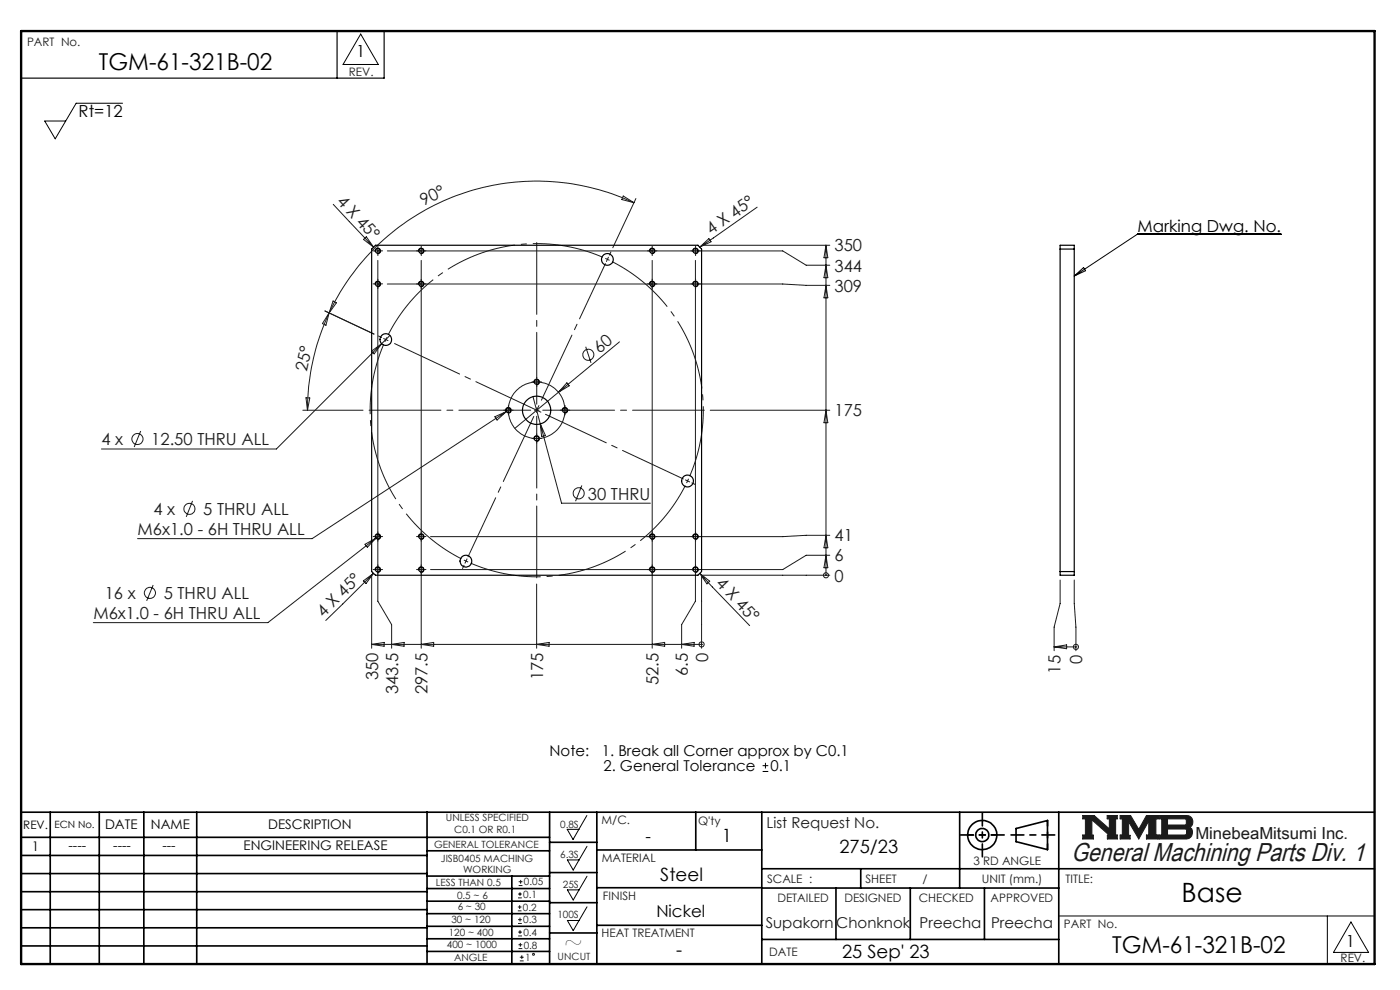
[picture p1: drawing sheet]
<svg xmlns="http://www.w3.org/2000/svg" width="297mm" height="210mm" viewBox="0 0 297 210" stroke-linecap="round" stroke-linejoin="round" font-family="sans-serif">
<g fill="none" stroke="#000" stroke-width=".35">
<path d="M4.5 172.3h287.1M4.5 177.6h112.1M10.7 172.3v32.2M21.1 172.3v32.2M30.5 172.3v32.2M41.7 172.3v32.2M90.6 172.3v32.2M116.6 172.3v32.2M116.6 178.7h10M126.6 172.3v32.2M147.6 172.3v8M161.6 172.3v32.2"/>
<path d="M203.6 172.3v16.1M215.5 175.7l6.7-1.6v6.1l-6.7-1.7zM224.6 172.3v32.2M4.5 185.3h86.1M4.5 181.5h86.1M4.5 189.2h86.1M4.5 193h86.1M4.5 196.8h86.1M90.6 199.1h26M90.6 193.8h26M90.6 188.5h26M90.6 191.2h26"/>
<path d="M90.6 180.5h26M90.6 185.8h26M90.6 196.5h26M108.6 185.8v18.5M116.6 185.1h10M116.6 191.5h10M116.6 197.9h10M126.6 196.3h35M126.6 188.3h35M126.6 180.3h35M161.6 184.3h130M161.6 199.3h63"/>
<path d="M161.6 188.4h63M177.3 188.4v10.9M182.6 184.3v4.1M193.1 188.4v10.9M208.8 188.4v10.9M4.5 200.7h86.1M90.6 201.8h26"/>
<circle cx="208.4" cy="177.1" r="3.1"/>
<circle cx="208.4" cy="177.1" r="1.4"/>
</g>
<path d="M229.7 173h2.4l3.2 2.8v-2.1h-.4v-.7h2.1v.7h-.3v3.4h.3v.9h-2.1v-.8h.4l-3.7-3.3v3.3h.4v.8h-2.3v-.9h.6v-3.4h-.6zM237.6 173h2.3l1.7 2.9 1.6-2.9h2.5v.7h-.5v3.4h.5v.9h-2.5v-.9h.5v-2.9l-2.1 3.8-2.2-3.7v2.9h.3v.8h-2.1v-.9h.5v-3.4h-.5zM245.9 173h5.9a1.35 1.35 0 0 1 1.2 1.1 1.35 1.35 0 0 1-.6 1.4 1.35 1.35 0 0 1 .5 1.5 1.35 1.35 0 0 1-1.2 1h-5.8v-.9h.6v-3.4h-.6zM247.7 173.7h3.7l.3 .2v.9l-.3 .2h-3.7zM247.7 175.9h3.8l.2 .1v.8l-.3 .3h-3.7z" fill="none" stroke="#191924" stroke-width=".21"/>
<path d="M76.5 7.2l3.8 6.5h-7.5zM120.3 175.9h2.5l-1.2 2.2zM124.5 173l-1.7 2.9M124.5 179.5l-1.7 2.9M120.4 182.4h2.4l-1.2 2.2zM120.4 188.8h2.4l-1.2 2.1zM120.4 195.3h2.4l-1.2 2.1zM124.5 185.9l-1.7 2.9M124.5 192.4l-1.7 2.9M224.6 194.3h67M281.6 194.3v10.2M286.6 195.6l3.7 6.4h-7.4z" fill="none" stroke="#000" stroke-width=".21"/>
<path d="M4.5 6.6h287.1" fill="none" stroke="#000" stroke-width=".21" stroke-dasharray="6.3 1.3 1.3 1.3" stroke-dashoffset="1.9"/>
<path d="M71.5 6.6v10M81.5 6.6v10h-77" fill="none" stroke="#000" stroke-width=".25"/>
<path d="M205.3 177.1h6.2M222.2 174v6.2" fill="none" stroke="#000" stroke-width=".35" stroke-dasharray="15.2 1.3 1.3 1.3" stroke-dashoffset="14.1"/>
<path d="M203.8 177.1h9.2M208.4 172.5v9.2M214.5 177.1h9.3" fill="none" stroke="#000" stroke-width=".35" stroke-dasharray="15.2 1.3 1.3 1.3" stroke-dashoffset="12.5"/>
<path d="M4.5 6.6h287.1v197.9h-287.1z" fill="none" stroke="#000" stroke-width=".5"/>
<path d="M229.7 173v.7h.6v3.4h-.6v.9h2.3v-.8h-.4v-3.3l3.7 3.3h-.4v.8h2.1v-.9h-.3v-3.4h.3v-.7h-2.1v.7h.4v2.1l-3.2-2.8zM237.6 173v.7h.5v3.4h-.5v.9h2.1v-.8h-.3v-2.9l2.2 3.7 2.1-3.8v2.9h-.5v.9h2.5v-.9h-.5v-3.4h.5v-.7h-2.5l-1.6 2.9-1.7-2.9zM247.7 175.9h3.8l.2 .1v.8l-.3 .3h-3.7zM245.9 173v.7h.6v3.4h-.6v.9l6.2-.1 .6-.5 .3-.6-.1-.8-.5-.5a1.34 1.34 0 0 0 .6-1.4 1.34 1.34 0 0 0-1.2-1.1zM247.7 173.7h3.7l.3 .2v.9l-.2 .2h-3.8z" fill-rule="evenodd" fill="#191924"/>
<g fill="none" stroke="#191924" stroke-width=".21">
<path d="M70.7 43.3l8.5 9.1M77.1 50.8l.6-.6 1.5 2.2zM79.7 53.2h.9M80.2 55.2v72.3l2.9 5v5M80.2 52.7v1M82.2 53.2h83.9l4.9 3.1h5M89.4 55.2v82.3M89.4 52.7v1M132.2 41.6l2.3 1.4-2.6-.7zM134.5 43a48.7 48.7 0 0 0-64.7 23.4M134.9 42.1l-4.9 10.5M138.4 55.2v82.3"/>
<path d="M138.4 52.7v1M147.5 55.2v72.3l-2.9 5v5M147.5 52.7v1M148.4 52.4l2-1.8 .4 .7zM149 52h27M160.6 43.9l-12.2 8.5M175.2 52v70M175.2 56.3l.4 2.6h-.8zM175.2 52l.4 2.7h-.8zM68.9 66l10.4 4.9M69.8 66.4a48.8 48.8 0 0 0-4.6 20.6M69.8 66.4l-.7 2.6-.7-.4z"/>
<path d="M70.7 63.8l.7 .4-1.6 2.2zM78.8 74.5l2.2-1.6-1.6 2.2zM79.7 60.2h.9M81.4 71.8l.9 .4M82.1 71.6l-.5 .9M82.2 60.2h83.9l4.9 .3h5M82.7 71.1l-24.1 24.1h-37.1M124.2 73.5l1.2 3.5M131.4 72.5l-12.9 10.7M175.2 60.5l.4 2.7h-.8zM29.8 91.4l-1.3 3.4M64.2 87h12.8"/>
<path d="M64.9 84.4h.8l-.5 2.6zM105 88.4l2.4-1.1-2 1.8zM107.4 87h.9M107.4 87.3l-41.2 27h-37M107.8 86.5v1M108.3 86.8l-.9 .5M113.1 84.1l1.5 5.8M113.3 81h1M113.3 93h1M113.8 80.5v1M113.8 92.5v1M114.6 89.9l4.5 16.8h18.9"/>
<path d="M114.6 89.9l1.1 2.5-.8 .2zM118.5 83.2l-9.3 7.7M119.3 87h1M119.8 86.5v1M120.3 81.2l.5 .6-2.3 1.4zM150.7 87h25.3M175.2 87l.4 2.7h-.8zM40.9 106.2l-1.4 3.4M77.4 115.5l2.4-1.3-1.9 1.9zM79.7 113.8h.9M79.8 114.2l-23 17.9h-37M80.5 113.5l-.7 .7"/>
<path d="M88.8 113.8h1.1M123.4 103l-1.3 3.3M175.2 117.8l.4 2.6h-.8zM175.2 113.6l.4 2.6h-.8zM176 117.8h-5l-4.9 3h-74.8M176 113.6h-5l-4.9 .2h-74.8M32.5 124.1l-1.4 3.4M77.1 123.2l2.1-1.6-1.6 2.2zM78.8 136.7h70M78.8 122.2v15.3M78.8 136.7l2.7-.4v.8zM79.2 121.6l-10.1 10"/>
<path d="M79.7 120.8h.9M83.1 136.7l2.6-.4v.8zM88.8 120.8h1.1M89.4 136.7l2.6-.4v.8zM113.8 123.9v13.6M113.8 136.7l2.7-.4v.8zM138.4 136.7l2.6-.4v.8zM144.6 136.7l2.6-.4v.8zM148.4 121.6l2.2 1.7-.6 .6zM148.4 121.6l10.6 11.1M148.8 136.7h.1M148.8 122.2v15.3"/>
<path d="M149 122h27M175.2 122h.1M223.6 137.2h4.6M223.6 137.2l2.7-.4v.8zM224.9 123v5l-1.3 5v5M227.9 123v5l.3 5v5M228.2 137.2h.1M109.9 193.2h.7M109.9 192.4h.7M109.9 195.9h.8M109.9 195.1h.8M109.9 190.5h.8"/>
<path d="M109.9 189.6h.8M109.9 198.5h.8M109.9 197.7h.8M110 187.8h.8M110 187h.8M110.2 192v.8M110.3 189.3v.8M110.3 194.7v.8M110.3 197.3v.8M110.5 186.6v.9M110 201.2h.8M110 200.4h.8"/>
<path d="M110.3 203.8h.8M110.3 203.1h.8M110.4 200v.8M110.7 202.6v.8"/>
<circle cx="124.8" cy="75.2" r="1.17"/>
<circle cx="29.2" cy="93.1" r="1.18"/>
<circle cx="113.8" cy="87" r="6"/>
<circle cx="40.2" cy="107.9" r="1.18"/>
<circle cx="122.8" cy="104.6" r="1.17"/>
<circle cx="31.8" cy="125.8" r="1.18"/>
<circle cx="148.9" cy="136.7" r=".55"/>
<circle cx="175.2" cy="122" r=".54"/>
<circle cx="228.3" cy="137.2" r=".55"/>
<circle cx="113.2" cy="202.4" r=".21"/>
</g>
<g fill="none" stroke="#000" stroke-width=".21">
<path d="M26 21.9h-9.8l-4.5 7.5-2.2-3.7h4.4M79.6 53.4a.61 .61 0 0 1 .5-.8 .61 .61 0 0 1 .7 .7 .61 .61 0 0 1-.8 .5M88.8 53.4a.61 .61 0 0 1 .5-.8 .61 .61 0 0 1 .7 .7 .61 .61 0 0 1-.8 .5M137.8 53.4a.61 .61 0 0 1 .5-.8 .61 .61 0 0 1 .7 .7 .61 .61 0 0 1-.8 .5M147 53.4a.6 .6 0 0 1 .5-.8 .6 .6 0 0 1 .6 .7 .6 .6 0 0 1-.7 .5M227.9 58.6l2-1.8 .4 .6zM271.8 49.7h-30.5l-13.4 8.9M79.6 60.4a.6 .6 0 0 1 .5-.8 .6 .6 0 0 1 .6 .7 .6 .6 0 0 1-.7 .5M88.8 60.4a.6 .6 0 0 1 .5-.8 .6 .6 0 0 1 .6 .7 .6 .6 0 0 1-.7 .5M137.8 60.4a.6 .6 0 0 1 .5-.8 .6 .6 0 0 1 .6 .7 .6 .6 0 0 1-.7 .5M147 60.4a.59 .59 0 0 1 .5-.7 .59 .59 0 0 1 .6 .6 .59 .59 0 0 1-.7 .5M107.3 87.2a.6 .6 0 0 1 .5-.8 .6 .6 0 0 1 .7 .7 .6 .6 0 0 1-.8 .5"/>
<path d="M113.3 81.2a.6 .6 0 0 1 .5-.8 .6 .6 0 0 1 .7 .7 .6 .6 0 0 1-.8 .5M113.3 93.2a.6 .6 0 0 1 .5-.8 .6 .6 0 0 1 .7 .7 .6 .6 0 0 1-.8 .5M119.3 87.2a.6 .6 0 0 1 .5-.8 .6 .6 0 0 1 .7 .7 .6 .6 0 0 1-.8 .5M79.6 114a.6 .6 0 0 1 .5-.8 .6 .6 0 0 1 .6 .7 .6 .6 0 0 1-.7 .5M88.8 114a.6 .6 0 0 1 .5-.8 .6 .6 0 0 1 .6 .7 .6 .6 0 0 1-.7 .5M137.8 114a.6 .6 0 0 1 .5-.8 .6 .6 0 0 1 .6 .7 .6 .6 0 0 1-.7 .5M147 114a.59 .59 0 0 1 .5-.8 .59 .59 0 0 1 .6 .7 .59 .59 0 0 1-.7 .5M79.6 121a.61 .61 0 0 1 .5-.8 .61 .61 0 0 1 .7 .7 .61 .61 0 0 1-.8 .5M88.8 121a.61 .61 0 0 1 .5-.8 .61 .61 0 0 1 .7 .7 .61 .61 0 0 1-.8 .5M137.8 121a.61 .61 0 0 1 .5-.8 .61 .61 0 0 1 .7 .7 .61 .61 0 0 1-.8 .5M147 121a.6 .6 0 0 1 .5-.8 .6 .6 0 0 1 .6 .7 .6 .6 0 0 1-.7 .5M161.8 163.6h1.2"/>
<path d="M161.8 162.4h1.2M162.4 161.8v1.2"/>
</g>
<path d="M128.9 55l-.5-.2M128.9 55l.4 .2M98.9 119l.4 .2M98.9 119l-.5-.2M145.9 102l.2-.4M145.9 102l-.3 .5" fill="none" stroke="#191924" stroke-width=".21" stroke-dasharray="15.2 1.3 1.3 1.3" stroke-linecap="butt"/>
<path d="M128 54.6a35.3 35.3 0 0 0-45.7 16.5M81.5 72.9a35.3 35.3 0 0 0 16.5 45.7M99.8 119.4a35.3 35.3 0 0 0 45.6-16.5M146.3 101.1a35.3 35.3 0 0 0-16.5-45.6" fill="none" stroke="#191924" stroke-width=".21" stroke-dasharray="15.2 1.3 1.3 1.3" stroke-dashoffset="-.1" stroke-linecap="butt"/>
<g fill="none" stroke="#191924" stroke-width=".21" stroke-dasharray="15.2 1.3 1.3 1.3">
<path d="M79.7 53.2h-.5M80.2 59.7v-.5M80.2 52.7v-.5M80.2 53.7v.5M80.7 53.2h.5M88.9 53.2h-.5M89.4 59.7v-.5M89.4 52.7v-.5M89.4 53.7v.5M89.9 53.2h.5M128.9 55l.2-.4M128.9 55l-.2 .5"/>
<path d="M129.3 54.1l.3-.7M137.9 53.2h-.5M138.4 59.7v-.5M138.4 52.7v-.5M138.4 53.7v.5M138.9 53.2h.5M147.1 53.2h-.5M147.6 59.7v-.5M147.6 52.7v-.5M147.6 53.7v.5M148.1 53.2h.5M79.7 60.2h-.5"/>
<path d="M80.2 60.7v.5M80.7 60.2h.5M81 71.6l-.7-.3M88.9 60.2h-.5M89.4 60.7v.5M89.9 60.2h.5M137.9 60.2h-.5M138.4 60.7v.5M138.9 60.2h.5M147.1 60.2h-.5M147.6 60.7v.5M148.1 60.2h.5"/>
<path d="M107.4 87h-.5M107.9 86.5v-.5M107.9 87.5v.5M108.4 87h.5M113.4 81h-.5M113.4 93h-.5M113.9 87v-.5M113.9 87h-.5M113.9 87v.5M113.9 87h.5M113.9 80.5v-.5M113.9 81.5v.5"/>
<path d="M113.9 92.5v-.5M113.9 93.5v.5M114.4 81h.5M114.4 93h.5M119.4 87h-.5M119.9 86.5v-.5M119.9 87.5v.5M120.4 87h.5M79.7 113.8h-.5M80.2 113.3v-.5M80.2 114.3v.5M80.7 113.8h.5"/>
<path d="M88.9 113.8h-.5M89.4 113.3v-.5M89.4 114.3v.5M89.9 113.8h.5M98.4 119.9l-.3 .7M98.9 119l-.2 .5M98.9 119l.2-.4M99.3 118.1l.3-.7M137.9 113.8h-.5M138.4 113.3v-.5M138.4 114.3v.5M138.9 113.8h.5"/>
<path d="M145.9 102l.4 .2M145.9 102l-.5-.2M146.8 102.4l.6 .4M147.1 113.8h-.5M147.6 113.3v-.5M147.6 114.3v.5M148.1 113.8h.5M79.7 120.8h-.5M80.2 120.3v-.5M80.2 121.3v.5M80.7 120.8h.5M88.9 120.8h-.5"/>
<path d="M89.4 120.3v-.5M89.4 121.3v.5M89.9 120.8h.5M137.9 120.8h-.5M138.4 120.3v-.5M138.4 121.3v.5M138.9 120.8h.5M147.1 120.8h-.5M147.6 120.3v-.5M147.6 121.3v.5M148.1 120.8h.5"/>
</g>
<path d="M82.8 72.4l32.9 15.5" fill="none" stroke="#191924" stroke-width=".21" stroke-dasharray="15.2 1.3 1.3 1.3" stroke-dashoffset="-1"/>
<path d="M112.9 87h-34.9M113.9 86v-34.8M113.9 88v34.9M114.9 87h34.8" fill="none" stroke="#191924" stroke-width=".21" stroke-dasharray="15.2 1.3 1.3 1.3" stroke-dashoffset="-.3"/>
<path d="M128.4 55.9l-28.7 61.4" fill="none" stroke="#191924" stroke-width=".21" stroke-dasharray="15.2 1.3 1.3 1.3" stroke-dashoffset="2.3"/>
<path d="M145 101.6l-29.3-13.7" fill="none" stroke="#191924" stroke-width=".21" stroke-dasharray="15.2 1.3 1.3 1.3" stroke-dashoffset="1"/>
<g fill="none" stroke="#000" stroke-width=".25">
<path d="M78.8 52.8l.9-.8h68.4l.7 .8v68.4l-.7 .8h-68.4l-.9-.8zM224.9 52h3v70h-3zM224.9 52.8h3M224.9 121.2h3"/>
<circle cx="80.1" cy="53.2" r=".5"/>
<circle cx="89.4" cy="53.2" r=".5"/>
<circle cx="128.8" cy="55" r="1.24"/>
<circle cx="138.4" cy="53.2" r=".5"/>
<circle cx="147.6" cy="53.2" r=".51"/>
<circle cx="80.1" cy="60.2" r=".51"/>
<circle cx="81.9" cy="72" r="1.24"/>
<circle cx="89.3" cy="60.2" r=".51"/>
<circle cx="138.3" cy="60.2" r=".51"/>
<circle cx="147.5" cy="60.2" r=".52"/>
<circle cx="107.8" cy="87" r=".5"/>
<circle cx="113.8" cy="87" r="3"/>
<circle cx="113.8" cy="81" r=".5"/>
<circle cx="113.8" cy="93" r=".5"/>
<circle cx="119.8" cy="87" r=".5"/>
<circle cx="80.1" cy="113.8" r=".5"/>
<circle cx="89.4" cy="113.8" r=".5"/>
<circle cx="98.8" cy="119" r="1.26"/>
<circle cx="138.4" cy="113.8" r=".5"/>
<circle cx="145.9" cy="102" r="1.25"/>
<circle cx="147.6" cy="113.8" r=".51"/>
<circle cx="80.1" cy="120.8" r=".5"/>
<circle cx="89.4" cy="120.8" r=".5"/>
<circle cx="138.4" cy="120.8" r=".5"/>
<circle cx="147.6" cy="120.8" r=".51"/>
</g>
<text font-size="5.6" x="250.7" y="191.4">Base</text>
<text font-size="5.5" fill="#191924" x="227.3" y="182.7">General Machining Parts Div. 1</text>
<g font-size="4.9">
<text x="21" y="14.8">TGM-61-321B-02</text>
<text x="119.6" y="201.6">~</text>
<text x="235.9" y="202.1">TGM-61-321B-02</text>
</g>
<g font-size="3.9">
<text x="153.1" y="178.6">1</text>
<text x="178.1" y="181">275/23</text>
<text x="140.1" y="186.9">Steel</text>
<text x="143.5" y="202.9">-</text>
<text x="178.6" y="203.3">25 Sep' 23</text>
</g>
<g font-size="3.5">
<text x="75.6" y="12.1">1</text>
<text x="16.7" y="24.9">Rt=12</text>
<text x="241.3" y="49.2">Marking Dwg. No.</text>
<text x="136.9" y="178.6">-</text>
<text x="139.2" y="194.4">Nickel</text>
<text x="285.5" y="200.9">1</text>
</g>
<g font-size="3.5" fill="#191924">
<text x="71.3" y="42.8" transform="rotate(47 71.3 42.8)">4 X 45°</text>
<text x="89.9" y="43.8" transform="rotate(-26 89.9 43.8)">90°</text>
<text x="150.9" y="49.8" transform="rotate(-35 150.9 49.8)">4 X 45°</text>
<text x="177" y="53.3">350</text>
<text x="177" y="57.6">344</text>
<text x="177" y="61.8">309</text>
<text x="127.2" y="75" transform="rotate(-40 127.2 75)">60</text>
<text x="65.1" y="78.9" transform="rotate(-77 65.1 78.9)">25°</text>
<text x="177" y="88.3">175</text>
<text x="21.5" y="94.4">4 x</text>
<text x="32.1" y="94.4">12.50 THRU ALL</text>
<text x="124.7" y="106">30 THRU</text>
<text x="29.2" y="113.5">M6x1.0 - 6H THRU ALL</text>
<text x="32.6" y="109.3">4 x</text>
<text x="43.1" y="109.3">5 THRU ALL</text>
<text x="177" y="119.1">6</text>
<text x="177" y="114.9">41</text>
<text x="151.7" y="124" transform="rotate(46 151.7 124)">4 X 45°</text>
<text x="177" y="123.3">0</text>
<text x="19.8" y="131.3">M6x1.0 - 6H THRU ALL</text>
<text x="22.2" y="127.1">16 x</text>
<text x="34.7" y="127.1">5 THRU ALL</text>
<text x="68.6" y="131.1" transform="rotate(-44 68.6 131.1)">4 X 45°</text>
<text x="146" y="143.3" transform="rotate(-90 146 143.3)">6.5</text>
<text x="150.2" y="140.4" transform="rotate(-90 150.2 140.4)">0</text>
<text x="225" y="142.9" transform="rotate(-90 225 142.9)">15</text>
<text x="229.6" y="140.9" transform="rotate(-90 229.6 140.9)">0</text>
<text x="80.2" y="144.3" transform="rotate(-90 80.2 144.3)">350</text>
<text x="84.4" y="147.3" transform="rotate(-90 84.4 147.3)">343.5</text>
<text x="90.7" y="147.3" transform="rotate(-90 90.7 147.3)">297.5</text>
<text x="115.2" y="144.3" transform="rotate(-90 115.2 144.3)">175</text>
<text x="139.7" y="145.3" transform="rotate(-90 139.7 145.3)">52.5</text>
<text x="253.6" y="178.1">MinebeaMitsumi Inc.</text>
</g>
<g font-size="3.2">
<text x="116.6" y="160.4">Note:</text>
<text x="127.7" y="160.4">1. Break all Corner approx by C0.1</text>
<text x="128" y="163.6">2. General Tolerance</text>
<text x="163.4" y="163.6">0.1</text>
</g>
<g font-size="3.2" fill="#191924">
<text x="162.6" y="175.5">List Request No.</text>
<text x="162.4" y="196.8">Supakorn</text>
<text x="177.4" y="196.8">Chonknok</text>
<text x="195.1" y="196.8">Preecha</text>
<text x="210.2" y="196.8">Preecha</text>
</g>
<g font-size="2.8">
<text x="22.3" y="175.9">DATE</text>
<text x="32" y="175.9">NAME</text>
<text x="56.9" y="175.9">DESCRIPTION</text>
<text x="6.8" y="180.6">1</text>
<text x="14.5" y="180.3">----</text>
<text x="24" y="180.3">----</text>
<text x="34.5" y="180.3">---</text>
<text x="51.7" y="180.3">ENGINEERING RELEASE</text>
</g>
<g font-size="2.5" fill="#191924">
<text x="5.7" y="9.8">PART No.</text>
<text x="74" y="16">REV.</text>
<text x="127.6" y="174.8">M/C.</text>
<text x="148.1" y="175.1">Q'ty</text>
<text x="127.6" y="182.8">MATERIAL</text>
<text x="206.5" y="183.6">3 RD ANGLE</text>
<text x="127.9" y="191">FINISH</text>
<text x="162.7" y="187.2">SCALE :</text>
<text x="164.9" y="191.4">DETAILED</text>
<text x="179.1" y="191.4">DESIGNED</text>
<text x="183.6" y="187.2">SHEET</text>
<text x="194.9" y="191.4">CHECKED</text>
<text x="195.7" y="187.2">/</text>
<text x="208.3" y="187.2">UNIT (mm.)</text>
<text x="210.2" y="191.4">APPROVED</text>
<text x="226" y="187.2">TITLE:</text>
<text x="225.7" y="196.8">PART No.</text>
<text x="127.6" y="198.9">HEAT TREATMENT</text>
<text x="163.2" y="202.9">DATE</text>
<text x="284.4" y="204.1">REV.</text>
</g>
<text font-size="2.5" x="4.9" y="175.9">REV.</text>
<text font-size="2.1" x="11.6" y="175.6">ECN No.</text>
<g font-size="2.1" fill="#191924">
<text x="92.1" y="179.9">GENERAL TOLERANCE</text>
<text x="94.6" y="174.2">UNLESS SPECIFIED</text>
<text x="96.4" y="176.8">C0.1 OR R0.1</text>
<text x="118.8" y="175.5">0.8S</text>
<text x="93.5" y="182.9">JISB0405 MACHING</text>
<text x="98.2" y="185.3">WORKING</text>
<text x="118.8" y="181.9">6.3S</text>
<text x="92.5" y="187.9">LESS THAN 0.5</text>
<text x="97" y="190.7">0.5 ~ 6</text>
<text x="111" y="190.4">0.1</text>
<text x="111.2" y="187.8">0.05</text>
<text x="119.4" y="188.4">25S</text>
<text x="95.8" y="195.8">30 ~ 120</text>
<text x="97.1" y="193.1">6 ~ 30</text>
<text x="110.9" y="193.2">0.2</text>
<text x="111" y="195.9">0.3</text>
<text x="118.2" y="194.8">100S</text>
<text x="94.8" y="201.1">400 ~ 1000</text>
<text x="95.2" y="198.5">120 ~ 400</text>
<text x="96.3" y="203.9">ANGLE</text>
<text x="111" y="198.5">0.4</text>
<text x="111.1" y="201.2">0.8</text>
<text x="111.4" y="203.8">1</text>
<text x="118.3" y="203.7">UNCUT</text>
</g>
</svg>
